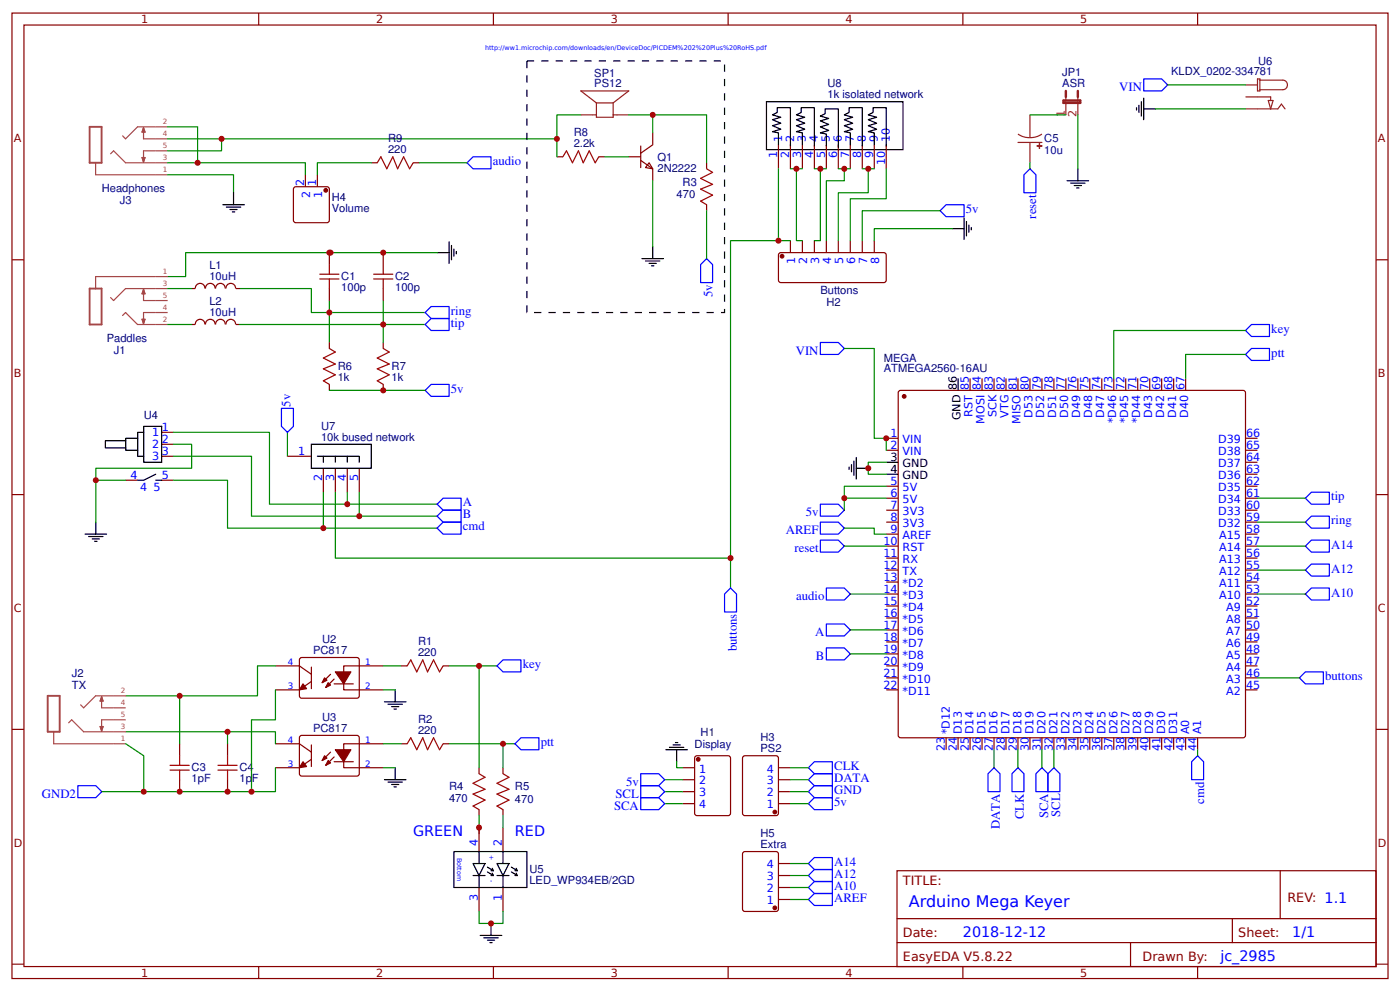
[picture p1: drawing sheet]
<svg xmlns="http://www.w3.org/2000/svg" width="309mm" height="219mm" viewBox="0 0 309 219" stroke-linecap="round" stroke-linejoin="round" font-family="sans-serif">
<g fill="none" stroke="#800" stroke-width=".26">
<path d="M2.6 2.9h304.1v213.2h-304.1zM5.3 5.5h298.7v208h-298.7zM57.1 2.9v2.6M109 2.9v2.6M160.9 2.9v2.6M212.7 2.9v2.6M264.6 2.9v2.6M67.5 38.6v2.6M70.1 38.6v2.6M82 36h1.3M91.3 36h1.3M123 34.6h1.4"/>
<path d="M132.3 34.6h1.3M138.9 34.6h2.7M141.6 35.4l2.6 1.9v2.6M141.6 32.3v4.7M143.4 36l.8 1.3-1.6-.3zM144.2 29.3v2.7l-2.6 1.8M156.1 36v1.3M172 32v5.3M174.6 32v5.3M177.3 32v5.3M179.9 32v5.3M182.6 32v5.3"/>
<path d="M185.2 32v5.3M187.9 32v5.3M190.5 32v5.3M193.1 32v5.3M195.8 32v5.3M2.6 57.4h2.7M65.1 41.3l7.1-.1 .5 .3 .1 7.2-.3 .4-7.1 .1-.5-.3-.1-7.1zM72.8 55.8v2.6M84.7 55.8v2.6M156.1 45.2v1.3M172.2 55.9l23.1-.1 .4 .3 .1 .2v5.6l-.1 .3-.4 .2h-22.8l-.4-.2-.1-.3v-5.6zM174.6 53.2v2.6"/>
<path d="M177.3 53.2v2.6M179.9 53.2v2.6M182.6 53.2v2.6M185.2 53.2v2.6M187.9 53.2v2.6M190.5 53.2v2.6M193.1 53.2v2.6M304 57.4h2.7M42.3 71.7h.8M43.2 71.7a1.06 1.06 0 0 1 1-1.2 1.06 1.06 0 0 1 1.1 1.2M45.3 63.7a1.06 1.06 0 0 0-1.1-1.1 1.06 1.06 0 0 0-1 1.1h-.9M45.4 63.7a1.06 1.06 0 0 1 1.1-1.1 1.06 1.06 0 0 1 1 1.1"/>
<path d="M45.4 71.7a1.06 1.06 0 0 1 1.1-1.2 1.06 1.06 0 0 1 1 1.2M47.6 63.7a1.06 1.06 0 0 1 1.1-1.1 1.06 1.06 0 0 1 1 1.1M47.6 71.7a1.06 1.06 0 0 1 1.1-1.2 1.06 1.06 0 0 1 1 1.2M49.9 63.7a1.06 1.06 0 0 1 1.1-1.1 1.06 1.06 0 0 1 1 1.1M49.9 71.7a1.06 1.06 0 0 1 1.1-1.2 1.06 1.06 0 0 1 1 1.2M52.1 63.7h.8M52.1 71.7h.8M72.8 63.7v2.7M72.8 75.6v1.4M84.7 63.7v2.7M84.7 75.6v1.4M35.7 95.5h2.7"/>
<path d="M35.7 98.1h2.7M72.8 84.9v1.3M84.7 84.9v1.3M195.8 96.8h2.6M195.8 99.5h2.6M198.5 86.5l.5-.3 75.9 .1 .3 .5-.1 75.9-.5 .3-75.9-.1-.3-.5zM214.3 83.6v2.6M217 83.6v2.6M219.6 83.6v2.6M222.2 83.6v2.6M224.9 83.6v2.6M227.5 83.6v2.6"/>
<path d="M230.2 83.6v2.6M232.8 83.6v2.6M235.5 83.6v2.6M238.1 83.6v2.6M240.8 83.6v2.6M243.4 83.6v2.6M246.1 83.6v2.6M248.7 83.6v2.6M251.4 83.6v2.6M254 83.6v2.6M256.6 83.6v2.6M259.3 83.6v2.6"/>
<path d="M261.9 83.6v2.6M275.2 96.8h2.6M275.2 99.5h2.6M2.6 109.2h2.7M27.8 106.1h2.6M35.7 100.8h2.7M35.7 106.1h2.7M63.5 100.8h5.3M71.4 103.4v5.3M74.1 103.4v5.3M76.7 103.4v5.3M79.4 103.4v5.3"/>
<path d="M195.8 107.4h2.6M195.8 110h2.6M195.8 112.7h2.6M195.8 115.3h2.6M195.8 118h2.6M275.2 107.4h2.6M275.2 110h2.6M275.2 112.7h2.6M275.2 115.3h2.6M275.2 118h2.6M275.2 104.7h2.6M275.2 102.1h2.6"/>
<path d="M304 109.2h2.7M195.8 120.6h2.6M195.8 123.3h2.6M195.8 125.9h2.6M195.8 128.6h2.6M195.8 131.2h2.6M195.8 133.9h2.6M195.8 136.5h2.6M195.8 139.1h2.6M275.2 120.6h2.6M275.2 123.3h2.6M275.2 125.9h2.6"/>
<path d="M275.2 128.6h2.6M275.2 131.2h2.6M275.2 133.9h2.6M275.2 136.5h2.6M275.2 139.1h2.6M60.9 147.1h5.2l2.7 1.8M66.4 145.3h12.7l.3 .5-.1 8.2-.5 .2h-12.4l-.3-.5v-7.9zM68.8 150.5l-2.7 1.9h-5.2M68.8 147.3v4.8M73 148.9l-1.8 1.9M73.8 150l-1.8 1.8M73.8 151.1h4.3"/>
<path d="M84.7 147.1h-8.8v5.3h8.8M88.6 147.1h1.4M97.9 147.1h1.3M195.8 147.1h2.6M195.8 152.4h2.6M195.8 141.8h2.6M195.8 144.4h2.6M195.8 149.7h2.6M275.2 147.1h2.6M275.2 152.4h2.6M275.2 141.8h2.6M275.2 144.4h2.6"/>
<path d="M275.2 149.7h2.6M2.6 161.1h2.7M39.7 164.3v2.6M39.7 172.2v2.7M50.3 164.3v2.6M50.3 172.2v2.7M60.9 164.3h5.2l2.7 1.8M66.4 162.5h12.7l.3 .5-.1 8.2-.5 .2h-12.4l-.3-.5v-7.9zM68.8 164.5v4.8M68.8 167.7l-2.7 1.9h-5.2M73 166.1l-1.8 1.9M73.8 167.2l-1.8 1.8"/>
<path d="M73.8 168.2h4.3M84.7 164.3h-8.8v5.3h8.8M88.6 164.3h1.4M97.9 164.3h1.3M105.8 169.6v1.3M105.8 178.8v1.4M111.1 169.6v1.3M111.1 178.8v1.4M150.8 169.6h2.7M150.8 172.2h2.7M150.8 174.9h2.7M150.8 177.5h2.7"/>
<path d="M153.7 167l7.2-.1 .4 .3 .1 12.4-.3 .5-7.1 .1-.5-.3v-12.4zM164.1 167.2l.5-.3h6.8l.5 .3 .1 12.4-.3 .5-7.1 .1-.5-.3zM172 169.6h2.6M172 172.2h2.6M172 174.9h2.6M172 177.5h2.6M209 163v2.6M211.7 163v2.6M214.3 163v2.6M217 163v2.6M219.6 163v2.6M222.2 163v2.6"/>
<path d="M224.9 163v2.6M227.5 163v2.6M230.2 163v2.6M232.8 163v2.6M235.5 163v2.6M238.1 163v2.6M240.8 163v2.6M243.4 163v2.6M246.1 163v2.6M248.7 163v2.6M251.4 163v2.6M254 163v2.6"/>
<path d="M256.6 163v2.6M259.3 163v2.6M261.9 163v2.6M264.6 163v2.6M304 161.1h2.7M105.8 182.8v5.3M105.8 196v5.3M111.1 182.8v5.3M111.1 196v5.3M164.1 188.4l.5-.3h6.8l.5 .3 .1 12.4-.3 .4-7.1 .1-.5-.2zM172 198.7h2.6M172 196h2.6"/>
<path d="M172 193.4h2.6M172 190.7h2.6M198.2 192.3h105.8v21.2h-105.8zM282.8 192.3v10.6M2.6 213h2.7M57.1 213.5v2.6M109 213.5v2.6M160.9 213.5v2.6M198.2 202.9h105.8M198.2 208.2h105.8M212.7 213.5v2.6M249.8 208.2v5.3"/>
<path d="M264.6 213.5v2.6M272.3 202.9v5.3M304 213h2.7"/>
</g>
<g fill="none" stroke="#080" stroke-width=".26">
<path d="M258 18.8h17.2M37 38.6h14.6v4M37 28h6.7v8M37 30.7h11.9v2.6h-11.9M37 36h30.5v2.6M48.9 30.7h74.1M82 36h-11.9v2.6M92.6 36h10.6M128.3 25.4h-5.3v9.2M133.6 34.6h5.3M138.9 25.4h5.3v3.9M144.2 25.4h11.9v10.6"/>
<path d="M144.2 39.9v14.6M172 37.3v15.9M174.6 37.3h2.7M175.9 37.3v15.9h1.4M179.9 37.3h2.7M181.2 37.3v15.9h-1.3M185.2 37.3h2.7M186.5 37.3v2.6h-3.9v13.3M190.5 37.3h2.6M191.8 37.3v5.3h-6.6v10.6M195.8 37.3v6.6h-7.9v9.3M227.5 25.4h8"/>
<path d="M227.5 36v1.3M238.1 25.4v11.9M255.3 24.1h19.9M72.8 55.8h23.8M73 55.8h-32v5.3h-4M156.1 46.5v10.6M174.6 53.2h-13.2v76.7M207.7 46.5h-17.2v6.7M210.3 50.5h-17.2v2.7M37 63.7h5.3M37 71.7h5.3M52.9 63.7h15.9v5.3h25.1"/>
<path d="M52.9 71.7h41M72.8 66.4v9.2M84.7 66.4v9.2M186.5 77h6.6v19.8h2.7v2.7M275.2 78.3h-13.3v5.3M275.2 73h-29.1v10.6M38.4 98.1h3.9v5.3h-21.1v11.9M38.4 95.5h21.1v15.9h37.1M63.5 95.5v5.3M72.8 86.2h21.1M21.2 106.1h6.6M38.4 100.8h17.2v13.2h41"/>
<path d="M38.4 106.1h11.9v10.6h46.3M71.4 108.7v8M74.1 108.7v14.6h87.3M76.7 108.7v2.7M79.4 108.7v5.3M186.5 116.7h6.6v1.3h2.7M186.5 110h9.3M195.8 102.1h-4v2.6h4M195.8 107.4h-9.3v5.3M277.8 110h10.6M277.8 115.3h10.6M186.5 120.6h9.3"/>
<path d="M187.9 131.2h7.9M187.9 139.1h7.9M277.8 131.2h10.6M277.8 120.6h10.6M277.8 125.9h10.6M39.7 153.7v10.6M60.9 147.1h-4v6.6h-29.1M60.9 152.4v6.6h-5.3v15.9M84.7 152.4h2.6M84.7 147.1h3.9M99.2 147.1h10.6M105.8 147.1v22.5"/>
<path d="M187.9 144.4h7.9M277.8 149.7h9.3M22.5 174.9h9.2M27.8 164.3l3.9 2.6v8h29.2v-5.3M27.8 161.6h33.1v2.7M50.3 161.6v2.7M84.7 169.6h2.6M84.7 164.3h3.9M99.2 164.3h14.6M111.1 164.3v5.3M146.8 177.5h4M146.8 174.9h4"/>
<path d="M146.8 172.2h4M149.5 168.2v1.4h1.3M174.6 169.6h4M174.6 177.5h4M174.6 174.9h4M174.6 172.2h4M219.6 165.6v4M224.9 165.6v4M230.2 165.6v4M232.8 165.6v4M264.6 165.6v1.3M105.8 180.2v3.9"/>
<path d="M111.1 180.2v2.6M174.6 190.7h4M174.6 193.4h4M174.6 196h4M174.6 198.7h4M105.8 201.3v2.7h5.3v-2.7"/>
</g>
<g fill="none" stroke="#000" stroke-width=".26">
<path d="M169.3 22.5h30.2v10.5h-30.2zM172 32v-2.7l-1.3-.2 1.8-.6-1.8-.7 1.8-.6-1.8-.8 1.8-.5-1.8-.5 1-.6v-1h2.9v8.5M177.3 32v-2.7l-1.4-.2 1.9-.6-1.9-.7 1.9-.6-1.9-.8 1.9-.5-1.9-.5 1.1-.6v-1h2.9v8.5M182.6 32.3v-2.7l-1.4-.3 1.9-.5-1.9-.8 1.9-.5-1.9-.8 1.9-.5-1.9-.6 1.1-.5v-1h2.9v8.4M187.9 32v-2.7l-1.4-.2 1.9-.6-1.9-.7 1.9-.6-1.9-.8 1.9-.5-1.9-.5 1.1-.6v-1h2.9v8.5M193.1 32v-2.7l-1.3-.2 1.9-.6-1.9-.7 1.9-.6-1.9-.8 1.9-.5-1.9-.5 1.1-.6v-1h2.9v8.5M235.7 39.9h4.8M238.1 37.3v2.6M251.1 23.8v.5M251.6 23.3v1.5M252.1 22.5v3.1M252.7 24.1h2.6"/>
<path d="M252.7 21.7v4.7M49.2 45.2h4.8M50 45.7h3.2M50.8 46.3h1.6M51.3 46.8h.6M51.6 42.6v2.6M96.6 55.8h2.6M99.2 53.4v4.8M99.7 54.2v3.2M100.3 55v1.6M100.8 55.5v.6M141.8 57.1h4.8"/>
<path d="M142.6 57.7h3.2M143.4 58.2h1.6M143.9 58.7h.6M144.2 54.5v2.6M210.3 50.5h2.7M213 48.1v4.8M213.5 48.9v3.2M214 49.7v1.6M214.6 50.2v.6M236.5 40.5h3.2M237.3 41h1.6M237.9 41.5h.5"/>
<path d="M27.8 97.3h-4.5v1.6h4.5M30.4 96.8h-2.6v2.7h2.6M31.7 94.2h4v7.9h-4zM31.7 95.5h-1.3v5.3h1.3M68.8 98.1h13.2v5.3h-13.2zM211.7 83.6v2.6M18.8 118h4.7M19.6 118.5h3.2M20.4 119h1.6M20.9 119.6h.5M21.2 115.3v2.7M34.4 104.7l-2.7 1.4h-1.3"/>
<path d="M34.4 106.1h1.3M70.1 100.8h9.3v1.3M71.4 100.8v1.3M74.1 100.8v1.3M76.7 100.8v1.3M187.6 103.2v.5M188.1 102.6v1.6M188.6 101.8v3.2M189.2 103.4h2.6M189.2 101v4.8M195.8 102.1h2.6M195.8 104.7h2.6"/>
<path d="M84.9 155h4.8M85.7 155.5h3.2M86.5 156.1h1.6M87 156.6h.6M87.3 152.4v2.6M84.9 172.2h4.8M85.7 172.7h3.2M86.5 173.3h1.6M87 173.8h.6M87.3 169.6v2.6M147.1 165.6h4.8M147.9 165.1h3.2"/>
<path d="M148.7 164.5h1.6M149.2 164h.6M149.5 165.6v2.6M100.3 188.1h16.1v7.9h-16.1zM104.5 190.7h2.7l-1.4 2.7zM104.5 193.4h2.7M105.8 188.1v2.6M105.8 193.4v2.6M107.7 191.5l1.3 .8M107.7 192.6l1.3 .8M108.7 191.8l.3 .5h-.5M108.7 192.9l.3 .5h-.5"/>
<path d="M109.8 190.7h2.6l-1.3 2.7zM109.8 193.4h2.6M111.1 188.1v2.6M111.1 193.4v2.6M113 191.5l1.3 .8M113 192.6l1.3 .8M114 191.8l.3 .5h-.5M114 192.9l.3 .5h-.5M106.1 206.6h4.8M106.9 207.1h3.2M107.7 207.7h1.6M108.2 208.2h.5"/>
<path d="M108.5 204v2.6"/>
</g>
<g fill="#800" stroke="#800" stroke-width=".26">
<path d="M66.9 151.1l.8 1-1.6 .3z"/>
<path d="M72.5 150.8l.5 .5-1 .5z"/>
<path d="M71.7 149.7l.5 .6-1 .5z"/>
<path d="M74.1 148.4h3.4l-1.6 2.7z"/>
<path d="M66.9 168.2l.8 1.1-1.6 .3z"/>
<path d="M72.5 168l.5 .5-1 .5z"/>
<path d="M71.7 166.9l.5 .6-1 .5z"/>
<path d="M74.1 165.6h3.4l-1.6 2.6z"/>
<circle cx="154.3" cy="167.7" r=".4"/>
<circle cx="172.8" cy="56.6" r=".4"/>
<circle cx="199.8" cy="87.6" r=".4"/>
<circle cx="171.2" cy="179.4" r=".4"/>
<circle cx="72" cy="42" r=".4"/>
<circle cx="171.2" cy="200.5" r=".4"/>
</g>
<g fill="none" stroke="#a00000" stroke-width=".26">
<path d="M83.3 36l.8-1.4 1.4 2.7 1.3-2.7 1 2.7 1.4-2.7 1.3 2.7 .8-1.3M124.4 34.6l.7-1.3 1.4 2.7 1.3-2.7 1.1 2.7 1.3-2.7 1.3 2.7 .8-1.4M156.1 37.3l1.3 .8-2.6 1.3 2.6 1.3-2.6 1.1 2.6 1.3-2.6 1.3 1.3 .8M72.8 58.4v2.2M84.7 58.4v2.2M70.6 61.6h4.3M70.6 60.6h4.3M72.8 61.6v2.1M72.8 77l1.3 .8-2.7 1.3 2.7 1.3-2.7 1.1 2.7 1.3-2.7 1.3 1.4 .8M82.5 61.6h4.3M82.5 60.6h4.3M84.7 61.6v2.1"/>
<path d="M84.7 77l1.3 .8-2.7 1.3 2.7 1.3-2.7 1.1 2.7 1.3-2.7 1.3 1.4 .8M90 147.1l.8-1.3 1.3 2.6 1.3-2.6 1.1 2.6 1.3-2.6 1.3 2.6 .8-1.3M37.6 170.1h4.2M37.6 169h4.2M39.7 166.9v2.1M39.7 170.1v2.1M48.2 170.1h4.2M48.2 169h4.2M50.3 166.9v2.1M50.3 170.1v2.1M90 164.3l.8-1.3 1.3 2.6 1.3-2.6 1.1 2.6 1.3-2.6 1.3 2.6 .8-1.3M105.8 170.9l1.4 .8-2.7 1.3 2.7 1.3-2.7 1.1 2.7 1.3-2.7 1.3 1.3 .8"/>
<path d="M111.1 170.9l1.3 .8-2.6 1.3 2.6 1.3-2.6 1.1 2.6 1.3-2.6 1.3 1.3 .8"/>
</g>
<g fill="none" stroke="#8d2323" stroke-width=".26">
<path d="M275.2 18.8h2.6M277.8 17.4h.5v2.7h-.5zM278.3 17.7h5.1a1.06 1.06 0 0 1 1 1.1 1.06 1.06 0 0 1-1 1h-5.1M128.3 25.4h3.5M131.8 22.7v3.2h3.7v-3.2M131.8 22.7h3.7M131.8 22.7l-3.5-2.6h10.6l-3.4 2.6M135.5 25.4h3.4M224.9 29.6l1.3 .6 1.3 .2M224.9 31.5h5.3M227.5 25.4v5M227.5 31.5v4.5"/>
<path d="M230.2 29.6l-1.3 .6-1.4 .2M235.5 21.4v4M238.1 21.4v4M275.2 24.1h7.1l.8-1.1 .8 1.1M275.2 21.4h5.5v.8M280.2 22.2h1.1l-.6 1.9z"/>
</g>
<path d="M19.8 28h2.6v8h-2.6zM19.8 63.7h2.6v8h-2.6zM10.5 153.7h2.7v7.9h-2.7z" fill="none" stroke="#a54b4b" stroke-width=".42"/>
<g fill="none" stroke="#a54b4b" stroke-width=".26">
<path d="M21.1 36v2.6h13.3M24.4 34l.7-.7 2.6 2.7h6.7M31.4 34.8h.6l-.3 1zM31.7 28.2v2.5h2.7M31.7 28.2l.3 1h-.6zM34.4 33.3h-2.7v2.5M34.4 28h-4l-2.7 2.7-.6-.7M34.4 38.6h2.6M34.4 33.3h2.6M34.4 30.7h2.6M34.4 28h2.6M34.4 36h2.6"/>
<path d="M27.1 69.7l.6-.7 2.7 2.7h4M31.4 70.5h.6l-.3 1zM31.7 63.9v2.5h2.7M31.7 63.9l.3 1h-.6zM34.4 61.1h-13.3v2.6M34.4 63.7h-6.7l-2.6 2.7-.7-.7M34.4 69h-2.7v2.5M34.4 61.1h2.6M34.4 66.4h2.6M34.4 69h2.6M34.4 71.7h2.6M34.4 63.7h2.6"/>
<path d="M15.2 159.6l.6-.6 2.7 2.6h6.6M22.4 153.9v2.4h2.7M22.4 153.9l.4 1h-.7zM25.1 153.7h-4l-2.6 2.6-.7-.6M25.1 159h-2.7v2.5M25.2 159h2.6M25.2 156.3h2.6M25.2 153.7h2.6M11.9 161.6v2.7h13.2M22.1 160.5h.7l-.4 1zM25.2 164.3h2.6M25.2 161.6h2.6"/>
</g>
<g fill="#a54b4b" stroke="#a54b4b" stroke-width=".22">
<path d="M31.4 70.5h.6l-.3 1z"/>
<path d="M31.7 63.9l.3 1h-.6z"/>
<path d="M22.4 153.9l.4 1h-.7z"/>
<path d="M22.1 160.5h.7l-.4 1z"/>
<path d="M31.7 28.2l.3 1h-.6z"/>
<path d="M31.4 34.8h.6l-.3 1z"/>
</g>
<g fill="#8d2323" stroke="#8d2323" stroke-width=".26">
<path d="M229.1 32.2l1.1 .1z"/>
<path d="M229.6 31.7l.1 1.1z"/>
</g>
<path d="M234.9 22.2h3.8v.5h-3.8zM235.5 20.1v1.3M238.1 20.1v1.3" fill="none" stroke="#8d2323" stroke-width=".53"/>
<g fill="none" stroke="#00f" stroke-width=".26">
<path d="M252.7 17.4h3.9l1.4 1.4-1.4 1.3h-3.9zM103.2 36l1.3-1.4h4v2.7h-4zM227.5 37.3l1.4 1.3v4h-2.7v-4zM156.1 57.1l1.3 1.3v4h-2.6v-4zM207.7 46.5l1.3-1.3h4v2.7h-4zM93.9 69l1.3-1.3h4v2.7h-4zM93.9 71.7l1.3-1.3h4v2.6h-4zM181.2 75.6h4l1.3 1.4-1.3 1.3h-4zM275.2 73l1.3-1.3h4v2.6h-4zM275.2 78.3l1.3-1.3h4v2.6h-4zM62.2 90.2h2.6v4l-1.3 1.3-1.3-1.3zM93.9 86.2l1.3-1.3h4v2.7h-4z"/>
<path d="M96.6 114l1.3-1.3h4v2.6h-4zM96.6 111.4l1.3-1.4h4v2.7h-4zM96.6 116.7l1.3-1.4h4v2.7h-4zM181.2 119.3h4l1.3 1.3-1.3 1.3h-4zM181.2 111.4h4l1.3 1.3-1.3 1.3h-4zM181.2 115.3h4l1.3 1.4-1.3 1.3h-4zM288.4 115.3l1.3-1.3h4v2.7h-4zM288.4 110l1.3-1.3h4v2.7h-4zM161.4 129.9l1.3 1.3v4h-2.6v-4zM182.6 129.9h3.9l1.4 1.3-1.4 1.3h-3.9zM182.6 137.8h3.9l1.4 1.3-1.4 1.4h-3.9zM288.4 120.6l1.3-1.3h4v2.6h-4z"/>
<path d="M288.4 125.9l1.3-1.3h4v2.6h-4zM288.4 131.2l1.3-1.3h4v2.6h-4zM109.8 147.1l1.3-1.3h4v2.6h-4zM182.6 143.1h3.9l1.4 1.3-1.4 1.4h-3.9zM287.1 149.7l1.3-1.3h4v2.7h-4zM17.2 173.5h4l1.3 1.4-1.3 1.3h-4zM113.8 164.3l1.3-1.3h4v2.6h-4zM141.6 170.9h3.9l1.3 1.3-1.3 1.3h-3.9zM141.6 176.2h3.9l1.3 1.3-1.3 1.3h-3.9zM141.6 173.5h3.9l1.3 1.4-1.3 1.3h-3.9zM178.6 169.6l1.3-1.4h4v2.7h-4zM178.6 172.2l1.3-1.3h4v2.6h-4z"/>
<path d="M178.6 174.9l1.3-1.4h4v2.7h-4zM178.6 177.5l1.3-1.3h4v2.6h-4zM219.6 169.6l1.3 1.3v4h-2.6v-4zM224.9 169.6l1.3 1.3v4h-2.6v-4zM230.2 169.6l1.3 1.3v4h-2.6v-4zM232.8 169.6l1.4 1.3v4h-2.7v-4zM263.3 168.2l1.3-1.3 1.3 1.3v4h-2.6zM178.6 190.7l1.3-1.3h4v2.7h-4zM178.6 193.4l1.3-1.3h4v2.6h-4zM178.6 196l1.3-1.3h4v2.7h-4zM178.6 198.7l1.3-1.3h4v2.6h-4z"/>
</g>
<path d="M116.4 13.5h43.7v55.5h-43.7z" fill="none" stroke="#000" stroke-width=".26" stroke-dasharray="1.6 1.6" stroke-linecap="butt"/>
<g fill="#c00">
<circle cx="161.4" cy="123.3" r=".66"/>
<circle cx="172" cy="53.2" r=".66"/>
<circle cx="144.2" cy="25.4" r=".66"/>
<circle cx="123" cy="30.7" r=".66"/>
<circle cx="84.7" cy="55.8" r=".66"/>
<circle cx="73" cy="55.8" r=".66"/>
<circle cx="72.8" cy="55.8" r=".66"/>
<circle cx="31.8" cy="174.9" r=".66"/>
<circle cx="55.6" cy="174.9" r=".66"/>
<circle cx="43.7" cy="36" r=".66"/>
<circle cx="191.8" cy="37.3" r=".66"/>
<circle cx="175.9" cy="37.3" r=".66"/>
<circle cx="79.4" cy="114" r=".66"/>
<circle cx="50.3" cy="174.9" r=".66"/>
<circle cx="50.3" cy="161.6" r=".66"/>
<circle cx="21.2" cy="106.1" r=".66"/>
<circle cx="39.7" cy="153.7" r=".66"/>
<circle cx="39.7" cy="174.9" r=".66"/>
<circle cx="84.7" cy="71.7" r=".66"/>
<circle cx="76.7" cy="111.4" r=".66"/>
<circle cx="181.2" cy="37.3" r=".66"/>
<circle cx="186.5" cy="37.3" r=".66"/>
<circle cx="105.8" cy="182.8" r=".66"/>
<circle cx="108.5" cy="204" r=".66"/>
<circle cx="111.1" cy="164.3" r=".66"/>
<circle cx="105.8" cy="147.1" r=".66"/>
<circle cx="195.8" cy="96.8" r=".66"/>
<circle cx="72.8" cy="69" r=".66"/>
<circle cx="186.5" cy="110" r=".66"/>
<circle cx="191.8" cy="103.4" r=".66"/>
<circle cx="71.4" cy="116.7" r=".66"/>
<circle cx="84.7" cy="86.2" r=".66"/>
<circle cx="48.9" cy="30.7" r=".66"/>
</g>
<text font-size="3.5" fill="#00f" x="200.8" y="200.3">Arduino Mega Keyer</text>
<g font-size="3.2" fill="#00f">
<text x="91.3" y="184.7">GREEN</text>
<text x="113.8" y="184.7">RED</text>
<text x="212.7" y="206.9">2018-12-12</text>
<text x="285.5" y="206.9">1/1</text>
<text x="269.6" y="212.2">jc_2985</text>
</g>
<g font-size="2.8" fill="#00f">
<text x="247.3" y="20.1">VIN</text>
<text x="108.9" y="36.5">audio</text>
<text x="213.4" y="47.1">5v</text>
<text x="228.9" y="48.3" transform="rotate(-90 228.9 48.3)">reset</text>
<text x="157.4" y="65.6" transform="rotate(-90 157.4 65.6)">5v</text>
<text x="99.6" y="69.5">ring</text>
<text x="99.6" y="72.1">tip</text>
<text x="280.9" y="73.5">key</text>
<text x="175.8" y="78.3">VIN</text>
<text x="280.9" y="78.8">ptt</text>
<text x="64.2" y="89.8" transform="rotate(-90 64.2 89.8)">5v</text>
<text x="99.6" y="86.9">5v</text>
<text x="102.3" y="111.9">A</text>
<text x="294.1" y="110.5">tip</text>
<text x="102.3" y="114.5">B</text>
<text x="102.3" y="117.2">cmd</text>
<text x="173.6" y="118">AREF</text>
<text x="178" y="114">5v</text>
<text x="294.1" y="115.8">ring</text>
<text x="175.5" y="121.9">reset</text>
<text x="294.1" y="121.2">A14</text>
<text x="294.1" y="126.5">A12</text>
<text x="294.1" y="131.8">A10</text>
<text x="175.9" y="132.6">audio</text>
<text x="162.8" y="143.9" transform="rotate(-90 162.8 143.9)">buttons</text>
<text x="180.1" y="140.5">A</text>
<text x="115.5" y="147.6">key</text>
<text x="180.3" y="145.8">B</text>
<text x="292.8" y="150.2">buttons</text>
<text x="119.5" y="164.8">ptt</text>
<text x="138.3" y="173.6">5v</text>
<text x="184.3" y="172.8">DATA</text>
<text x="184.3" y="170.1">CLK</text>
<text x="9.3" y="176.2">GND2</text>
<text x="135.7" y="178.9">SCA</text>
<text x="136" y="176.2">SCL</text>
<text x="184.3" y="175.4">GND</text>
<text x="184.3" y="178.1">5v</text>
<text x="266" y="177.5" transform="rotate(-90 266 177.5)">cmd</text>
<text x="220.9" y="183.1" transform="rotate(-90 220.9 183.1)">DATA</text>
<text x="226.2" y="180.9" transform="rotate(-90 226.2 180.9)">CLK</text>
<text x="231.5" y="180.8" transform="rotate(-90 231.5 180.8)">SCA</text>
<text x="234.2" y="180.4" transform="rotate(-90 234.2 180.4)">SCL</text>
<text x="184.3" y="191.3">A14</text>
<text x="184.3" y="193.9">A12</text>
<text x="184.3" y="196.6">A10</text>
<text x="184.3" y="199.2">AREF</text>
</g>
<g font-size="2.8" fill="#800">
<text x="199.5" y="195.5">TITLE:</text>
<text x="284.4" y="199.2">REV: 1.1</text>
<text x="199.5" y="206.9">Date:</text>
<text x="273.6" y="206.9">Sheet:</text>
<text x="199.5" y="212.2">EasyEDA V5.8.22</text>
<text x="252.4" y="212.2">Drawn By:</text>
</g>
<g font-size="2.5" fill="#800">
<text x="31.2" y="5.1">1</text>
<text x="83.1" y="5.1">2</text>
<text x="134.9" y="5.1">3</text>
<text x="186.8" y="5.1">4</text>
<text x="238.7" y="5.1">5</text>
<text x="3" y="31.5">A</text>
<text x="304.4" y="31.5">A</text>
<text x="3" y="83.3">B</text>
<text x="304.4" y="83.3">B</text>
<text x="3" y="135.2">C</text>
<text x="304.4" y="135.2">C</text>
<text x="3" y="187">D</text>
<text x="304.4" y="187">D</text>
<text x="31.2" y="215.7">1</text>
<text x="83.1" y="215.7">2</text>
<text x="134.9" y="215.7">3</text>
<text x="186.8" y="215.7">4</text>
<text x="238.7" y="215.7">5</text>
</g>
<g font-size="2.5" fill="#000080">
<text x="131.3" y="16.9">SP1</text>
<text x="234.7" y="16.8">JP1</text>
<text x="258.7" y="16.6">KLDX_0202-334781</text>
<text x="278" y="14.3">U6</text>
<text x="131.3" y="19.3">PS12</text>
<text x="182.8" y="21.7">1k isolated network</text>
<text x="182.8" y="19.3">U8</text>
<text x="234.7" y="19.3">ASR</text>
<text x="85.7" y="33.8">220</text>
<text x="85.7" y="31.5">R9</text>
<text x="126.7" y="32.5">2.2k</text>
<text x="126.7" y="30.1">R8</text>
<text x="145.3" y="35.5">Q1</text>
<text x="230.7" y="33.9">10u</text>
<text x="230.7" y="31.5">C5</text>
<text x="145.3" y="37.9">2N2222</text>
<text x="150.8" y="41.1">R3</text>
<text x="22.5" y="42.4">Headphones</text>
<text x="26.5" y="45">J3</text>
<text x="73.3" y="46.9">Volume</text>
<text x="73.3" y="44.5">H4</text>
<text x="149.5" y="43.7">470</text>
<text x="46.3" y="59.4">L1</text>
<text x="46.3" y="61.8">10uH</text>
<text x="75.4" y="64.3">100p</text>
<text x="75.4" y="61.9">C1</text>
<text x="87.3" y="64.3">100p</text>
<text x="87.3" y="61.9">C2</text>
<text x="181.2" y="64.9">Buttons</text>
<text x="46.3" y="69.7">10uH</text>
<text x="46.3" y="67.3">L2</text>
<text x="182.6" y="67.6">H2</text>
<text x="23.6" y="75.5">Paddles</text>
<text x="25.1" y="78.2">J1</text>
<text x="74.6" y="81.8">R6</text>
<text x="86.5" y="81.8">R7</text>
<text x="195.3" y="82.3">ATMEGA2560-16AU</text>
<text x="195.3" y="79.9">MEGA</text>
<text x="74.6" y="84.2">1k</text>
<text x="86.5" y="84.2">1k</text>
<text x="31.8" y="92.4">U4</text>
<text x="70.9" y="95">U7</text>
<text x="70.9" y="97.3">10k bused network</text>
<text x="71.2" y="142">U2</text>
<text x="92.3" y="142.6">R1</text>
<text x="15.9" y="149.6">J2</text>
<text x="69.2" y="144.4">PC817</text>
<text x="92.3" y="145">220</text>
<text x="15.9" y="152.2">TX</text>
<text x="69.2" y="161.6">PC817</text>
<text x="71.2" y="159.2">U3</text>
<text x="92.3" y="159.8">R2</text>
<text x="92.3" y="162.2">220</text>
<text x="153.5" y="165.3">Display</text>
<text x="154.8" y="162.6">H1</text>
<text x="168" y="166.1">PS2</text>
<text x="168" y="163.8">H3</text>
<text x="42.3" y="172.8">1pF</text>
<text x="42.3" y="170.4">C3</text>
<text x="52.9" y="172.8">1pF</text>
<text x="52.9" y="170.4">C4</text>
<text x="99.2" y="177.1">470</text>
<text x="99.2" y="174.5">R4</text>
<text x="113.8" y="177.4">470</text>
<text x="113.8" y="174.5">R5</text>
<text x="168" y="184.9">H5</text>
<text x="168" y="187.3">Extra</text>
<text x="116.9" y="195.3">LED_WP934EB/2GD</text>
<text x="116.9" y="192.9">U5</text>
</g>
<g font-size="2.5" fill="#8d2323">
<text x="235.2" y="25.9" transform="rotate(-90 235.2 25.9)">1</text>
<text x="237.9" y="25.9" transform="rotate(-90 237.9 25.9)">2</text>
</g>
<g font-size="2.5" fill="#00f">
<text x="171.7" y="34.9" transform="rotate(-90 171.7 34.9)">1</text>
<text x="172.8" y="31.5" transform="rotate(-90 172.8 31.5)">1</text>
<text x="174.4" y="34.9" transform="rotate(-90 174.4 34.9)">2</text>
<text x="175.4" y="31.5" transform="rotate(-90 175.4 31.5)">2</text>
<text x="177" y="34.9" transform="rotate(-90 177 34.9)">3</text>
<text x="178.1" y="31.5" transform="rotate(-90 178.1 31.5)">3</text>
<text x="179.7" y="34.9" transform="rotate(-90 179.7 34.9)">4</text>
<text x="180.7" y="31.5" transform="rotate(-90 180.7 31.5)">4</text>
<text x="182.3" y="34.9" transform="rotate(-90 182.3 34.9)">5</text>
<text x="183.4" y="31.5" transform="rotate(-90 183.4 31.5)">5</text>
<text x="184.9" y="34.9" transform="rotate(-90 184.9 34.9)">6</text>
<text x="186" y="31.5" transform="rotate(-90 186 31.5)">6</text>
<text x="187.6" y="34.9" transform="rotate(-90 187.6 34.9)">7</text>
<text x="188.6" y="31.5" transform="rotate(-90 188.6 31.5)">7</text>
<text x="190.2" y="34.9" transform="rotate(-90 190.2 34.9)">8</text>
<text x="191.3" y="31.5" transform="rotate(-90 191.3 31.5)">8</text>
<text x="192.9" y="34.9" transform="rotate(-90 192.9 34.9)">9</text>
<text x="193.9" y="31.5" transform="rotate(-90 193.9 31.5)">9</text>
<text x="196.6" y="31.5" transform="rotate(-90 196.6 31.5)">10</text>
<text x="67.2" y="41.1" transform="rotate(-90 67.2 41.1)">2</text>
<text x="69.8" y="41.1" transform="rotate(-90 69.8 41.1)">1</text>
<text x="195.5" y="36.5" transform="rotate(-90 195.5 36.5)">10</text>
<text x="68.5" y="43.8" transform="rotate(-90 68.5 43.8)">2</text>
<text x="71.2" y="43.8" transform="rotate(-90 71.2 43.8)">1</text>
<text x="175.7" y="58.4" transform="rotate(-90 175.7 58.4)">1</text>
<text x="178.3" y="58.4" transform="rotate(-90 178.3 58.4)">2</text>
<text x="181" y="58.4" transform="rotate(-90 181 58.4)">3</text>
<text x="183.6" y="58.4" transform="rotate(-90 183.6 58.4)">4</text>
<text x="186.3" y="58.4" transform="rotate(-90 186.3 58.4)">5</text>
<text x="188.9" y="58.4" transform="rotate(-90 188.9 58.4)">6</text>
<text x="191.6" y="58.4" transform="rotate(-90 191.6 58.4)">7</text>
<text x="194.2" y="58.4" transform="rotate(-90 194.2 58.4)">8</text>
<text x="214" y="86.1" transform="rotate(-90 214 86.1)">85</text>
<text x="216.7" y="86.1" transform="rotate(-90 216.7 86.1)">84</text>
<text x="219.3" y="86.1" transform="rotate(-90 219.3 86.1)">83</text>
<text x="222" y="86.1" transform="rotate(-90 222 86.1)">82</text>
<text x="224.6" y="86.1" transform="rotate(-90 224.6 86.1)">81</text>
<text x="227.3" y="86.1" transform="rotate(-90 227.3 86.1)">80</text>
<text x="229.9" y="86.1" transform="rotate(-90 229.9 86.1)">79</text>
<text x="232.6" y="86.1" transform="rotate(-90 232.6 86.1)">78</text>
<text x="235.2" y="86.1" transform="rotate(-90 235.2 86.1)">77</text>
<text x="237.9" y="86.1" transform="rotate(-90 237.9 86.1)">76</text>
<text x="240.5" y="86.1" transform="rotate(-90 240.5 86.1)">75</text>
<text x="243.2" y="86.1" transform="rotate(-90 243.2 86.1)">74</text>
<text x="245.8" y="86.1" transform="rotate(-90 245.8 86.1)">73</text>
<text x="248.4" y="86.1" transform="rotate(-90 248.4 86.1)">72</text>
<text x="251.1" y="86.1" transform="rotate(-90 251.1 86.1)">71</text>
<text x="253.7" y="86.1" transform="rotate(-90 253.7 86.1)">70</text>
<text x="256.4" y="86.1" transform="rotate(-90 256.4 86.1)">69</text>
<text x="259" y="86.1" transform="rotate(-90 259 86.1)">68</text>
<text x="261.7" y="86.1" transform="rotate(-90 261.7 86.1)">67</text>
<text x="35.7" y="95.2">1</text>
<text x="214.8" y="92" transform="rotate(-90 214.8 92)">RST</text>
<text x="217.5" y="93.6" transform="rotate(-90 217.5 93.6)">MOSI</text>
<text x="220.1" y="92.1" transform="rotate(-90 220.1 92.1)">SCK</text>
<text x="222.8" y="92.3" transform="rotate(-90 222.8 92.3)">VTG</text>
<text x="225.4" y="93.6" transform="rotate(-90 225.4 93.6)">MISO</text>
<text x="228.1" y="92.3" transform="rotate(-90 228.1 92.3)">D53</text>
<text x="230.7" y="92.3" transform="rotate(-90 230.7 92.3)">D52</text>
<text x="233.4" y="92.3" transform="rotate(-90 233.4 92.3)">D51</text>
<text x="236" y="92.3" transform="rotate(-90 236 92.3)">D50</text>
<text x="238.7" y="92.3" transform="rotate(-90 238.7 92.3)">D49</text>
<text x="241.3" y="92.3" transform="rotate(-90 241.3 92.3)">D48</text>
<text x="243.9" y="92.3" transform="rotate(-90 243.9 92.3)">D47</text>
<text x="246.6" y="93.5" transform="rotate(-90 246.6 93.5)">*D46</text>
<text x="249.2" y="93.5" transform="rotate(-90 249.2 93.5)">*D45</text>
<text x="251.9" y="93.5" transform="rotate(-90 251.9 93.5)">*D44</text>
<text x="254.5" y="92.3" transform="rotate(-90 254.5 92.3)">D43</text>
<text x="257.2" y="92.3" transform="rotate(-90 257.2 92.3)">D42</text>
<text x="259.8" y="92.3" transform="rotate(-90 259.8 92.3)">D41</text>
<text x="262.5" y="92.3" transform="rotate(-90 262.5 92.3)">D40</text>
<text x="33.6" y="96.3">1</text>
<text x="33.6" y="98.9">2</text>
<text x="33.6" y="101.6">3</text>
<text x="35.7" y="97.9">2</text>
<text x="35.7" y="100.5">3</text>
<text x="65.9" y="100.5">1</text>
<text x="196.7" y="96.5">1</text>
<text x="196.7" y="99.2">2</text>
<text x="199.4" y="97.9">VIN</text>
<text x="199.4" y="100.5">VIN</text>
<text x="269.1" y="100.5">D38</text>
<text x="269.1" y="97.9">D39</text>
<text x="275.3" y="101.8">64</text>
<text x="275.3" y="99.2">65</text>
<text x="275.3" y="96.5">66</text>
<text x="28.9" y="105.8">4</text>
<text x="35.7" y="105.8">5</text>
<text x="71.2" y="106.3" transform="rotate(-90 71.2 106.3)">2</text>
<text x="73.8" y="106.3" transform="rotate(-90 73.8 106.3)">3</text>
<text x="76.5" y="106.3" transform="rotate(-90 76.5 106.3)">4</text>
<text x="79.1" y="106.3" transform="rotate(-90 79.1 106.3)">5</text>
<text x="196.7" y="107.1">5</text>
<text x="269.1" y="105.8">D36</text>
<text x="269.1" y="103.2">D37</text>
<text x="275.3" y="107.1">62</text>
<text x="275.3" y="104.5">63</text>
<text x="31" y="108.5">4</text>
<text x="33.9" y="108.5">5</text>
<text x="196.7" y="109.8">6</text>
<text x="196.7" y="112.4">7</text>
<text x="199.4" y="108.5">5V</text>
<text x="199.4" y="111.1">5V</text>
<text x="199.4" y="113.7">3V3</text>
<text x="269.1" y="113.7">D33</text>
<text x="269.1" y="111.1">D34</text>
<text x="269.1" y="108.5">D35</text>
<text x="275.3" y="112.4">60</text>
<text x="275.3" y="109.8">61</text>
<text x="196.7" y="115.1">8</text>
<text x="196.7" y="117.7">9</text>
<text x="199.4" y="116.4">3V3</text>
<text x="199.4" y="119">AREF</text>
<text x="269.1" y="116.4">D32</text>
<text x="269.4" y="119">A15</text>
<text x="275.3" y="117.7">58</text>
<text x="275.3" y="115.1">59</text>
<text x="195.2" y="120.4">10</text>
<text x="195.2" y="123">11</text>
<text x="195.2" y="125.7">12</text>
<text x="199.4" y="121.7">RST</text>
<text x="199.4" y="124.3">RX</text>
<text x="269.4" y="124.3">A13</text>
<text x="269.4" y="121.7">A14</text>
<text x="275.3" y="125.7">55</text>
<text x="275.3" y="123">56</text>
<text x="275.3" y="120.4">57</text>
<text x="195.2" y="128.3">13</text>
<text x="195.2" y="130.9">14</text>
<text x="199.4" y="127">TX</text>
<text x="199.4" y="129.6">*D2</text>
<text x="269.4" y="129.6">A11</text>
<text x="269.4" y="127">A12</text>
<text x="275.3" y="130.9">53</text>
<text x="275.3" y="128.3">54</text>
<text x="195.2" y="133.6">15</text>
<text x="195.2" y="136.2">16</text>
<text x="199.4" y="132.3">*D3</text>
<text x="199.4" y="134.9">*D4</text>
<text x="199.4" y="137.6">*D5</text>
<text x="269.4" y="132.3">A10</text>
<text x="270.9" y="137.6">A8</text>
<text x="270.9" y="134.9">A9</text>
<text x="275.3" y="136.2">51</text>
<text x="275.3" y="133.6">52</text>
<text x="195.2" y="138.9">17</text>
<text x="195.2" y="141.5">18</text>
<text x="199.4" y="140.2">*D6</text>
<text x="199.4" y="142.8">*D7</text>
<text x="270.9" y="142.8">A6</text>
<text x="270.9" y="140.2">A7</text>
<text x="275.3" y="141.5">49</text>
<text x="275.3" y="138.9">50</text>
<text x="195.2" y="144.2">19</text>
<text x="195.2" y="146.8">20</text>
<text x="195.2" y="149.5">21</text>
<text x="199.4" y="145.5">*D8</text>
<text x="199.4" y="148.1">*D9</text>
<text x="270.9" y="148.1">A4</text>
<text x="270.9" y="145.5">A5</text>
<text x="275.3" y="149.5">46</text>
<text x="275.3" y="146.8">47</text>
<text x="275.3" y="144.2">48</text>
<text x="195.2" y="152.1">22</text>
<text x="199.4" y="150.8">*D10</text>
<text x="199.4" y="153.4">*D11</text>
<text x="270.9" y="153.4">A2</text>
<text x="270.9" y="150.8">A3</text>
<text x="275.3" y="152.1">45</text>
<text x="208.8" y="166" transform="rotate(-90 208.8 166)">23</text>
<text x="209.8" y="162.2" transform="rotate(-90 209.8 162.2)">*D12</text>
<text x="211.4" y="166" transform="rotate(-90 211.4 166)">24</text>
<text x="212.5" y="162.2" transform="rotate(-90 212.5 162.2)">D13</text>
<text x="214" y="166" transform="rotate(-90 214 166)">25</text>
<text x="215.1" y="162.2" transform="rotate(-90 215.1 162.2)">D14</text>
<text x="216.7" y="166" transform="rotate(-90 216.7 166)">26</text>
<text x="217.8" y="162.2" transform="rotate(-90 217.8 162.2)">D15</text>
<text x="219.3" y="166" transform="rotate(-90 219.3 166)">27</text>
<text x="220.4" y="162.2" transform="rotate(-90 220.4 162.2)">D16</text>
<text x="222" y="166" transform="rotate(-90 222 166)">28</text>
<text x="223" y="162.2" transform="rotate(-90 223 162.2)">D17</text>
<text x="224.6" y="166" transform="rotate(-90 224.6 166)">29</text>
<text x="225.7" y="162.2" transform="rotate(-90 225.7 162.2)">D18</text>
<text x="227.3" y="166" transform="rotate(-90 227.3 166)">30</text>
<text x="228.3" y="162.2" transform="rotate(-90 228.3 162.2)">D19</text>
<text x="229.9" y="166" transform="rotate(-90 229.9 166)">31</text>
<text x="231" y="162.2" transform="rotate(-90 231 162.2)">D20</text>
<text x="232.6" y="166" transform="rotate(-90 232.6 166)">32</text>
<text x="233.6" y="162.2" transform="rotate(-90 233.6 162.2)">D21</text>
<text x="235.2" y="166" transform="rotate(-90 235.2 166)">33</text>
<text x="236.3" y="162.2" transform="rotate(-90 236.3 162.2)">D22</text>
<text x="237.9" y="166" transform="rotate(-90 237.9 166)">34</text>
<text x="238.9" y="162.2" transform="rotate(-90 238.9 162.2)">D23</text>
<text x="240.5" y="166" transform="rotate(-90 240.5 166)">35</text>
<text x="241.6" y="162.2" transform="rotate(-90 241.6 162.2)">D24</text>
<text x="243.2" y="166" transform="rotate(-90 243.2 166)">36</text>
<text x="244.2" y="162.2" transform="rotate(-90 244.2 162.2)">D25</text>
<text x="245.8" y="166" transform="rotate(-90 245.8 166)">37</text>
<text x="246.9" y="162.2" transform="rotate(-90 246.9 162.2)">D26</text>
<text x="248.4" y="166" transform="rotate(-90 248.4 166)">38</text>
<text x="249.5" y="162.2" transform="rotate(-90 249.5 162.2)">D27</text>
<text x="251.1" y="166" transform="rotate(-90 251.1 166)">39</text>
<text x="252.1" y="162.2" transform="rotate(-90 252.1 162.2)">D28</text>
<text x="253.7" y="166" transform="rotate(-90 253.7 166)">40</text>
<text x="254.8" y="162.2" transform="rotate(-90 254.8 162.2)">D29</text>
<text x="256.4" y="166" transform="rotate(-90 256.4 166)">41</text>
<text x="257.4" y="162.2" transform="rotate(-90 257.4 162.2)">D30</text>
<text x="259" y="166" transform="rotate(-90 259 166)">42</text>
<text x="260.1" y="162.2" transform="rotate(-90 260.1 162.2)">D31</text>
<text x="261.7" y="166" transform="rotate(-90 261.7 166)">43</text>
<text x="262.7" y="162.2" transform="rotate(-90 262.7 162.2)">A0</text>
<text x="264.3" y="166" transform="rotate(-90 264.3 166)">44</text>
<text x="265.4" y="162.2" transform="rotate(-90 265.4 162.2)">A1</text>
<text x="154.4" y="170.6">1</text>
<text x="154.4" y="173.3">2</text>
<text x="169.4" y="173.3">3</text>
<text x="169.4" y="170.6">4</text>
<text x="154.4" y="175.9">3</text>
<text x="154.4" y="178.6">4</text>
<text x="169.4" y="178.6">1</text>
<text x="169.4" y="175.9">2</text>
<text x="105.6" y="186.8" transform="rotate(-90 105.6 186.8)">4</text>
<text x="110.9" y="186.8" transform="rotate(-90 110.9 186.8)">2</text>
<text x="169.4" y="191.8">4</text>
<text x="169.4" y="197.1">2</text>
<text x="169.4" y="194.4">3</text>
<text x="105.6" y="198.9" transform="rotate(-90 105.6 198.9)">3</text>
<text x="110.9" y="198.9" transform="rotate(-90 110.9 198.9)">1</text>
<text x="169.4" y="199.7">1</text>
</g>
<g font-size="2.5">
<text x="211.4" y="86.1" transform="rotate(-90 211.4 86.1)">86</text>
<text x="212.2" y="92.9" transform="rotate(-90 212.2 92.9)">GND</text>
<text x="196.7" y="101.8">3</text>
<text x="196.7" y="104.5">4</text>
<text x="199.4" y="103.2">GND</text>
<text x="199.4" y="105.8">GND</text>
</g>
<g font-size="1.9" fill="#00f">
<text x="63.6" y="146.8">4</text>
<text x="80.7" y="146.8">1</text>
<text x="63.6" y="152.1">3</text>
<text x="80.7" y="152.1">2</text>
<text x="63.6" y="164">4</text>
<text x="80.7" y="164">1</text>
<text x="63.6" y="169.3">3</text>
<text x="80.7" y="169.3">2</text>
</g>
<g font-size="1.6" fill="#a54b4b">
<text x="36" y="27.5">2</text>
<text x="36" y="30.1">4</text>
<text x="36" y="32.8">5</text>
<text x="36" y="35.4">3</text>
<text x="36" y="38.1">1</text>
<text x="36" y="65.9">5</text>
<text x="36" y="63.2">3</text>
<text x="36" y="60.6">1</text>
<text x="36" y="71.2">2</text>
<text x="36" y="68.5">4</text>
<text x="26.7" y="153.2">2</text>
<text x="26.7" y="155.8">4</text>
<text x="26.7" y="158.5">5</text>
<text x="26.7" y="161.1">3</text>
<text x="26.7" y="163.8">1</text>
</g>
<g font-size="1.4" fill="#00f">
<text x="107.2" y="11">http://ww1.microchip.com/downloads/en/DeviceDoc/PICDEM%202%20Plus%20RoHS.pdf</text>
<text x="101" y="189.4" transform="rotate(90 101 189.4)">Bottom</text>
<text x="108.1" y="188.9" transform="rotate(90 108.1 188.9)">+</text>
<text x="108.1" y="194.4" transform="rotate(90 108.1 194.4)">-</text>
</g>
</svg>
